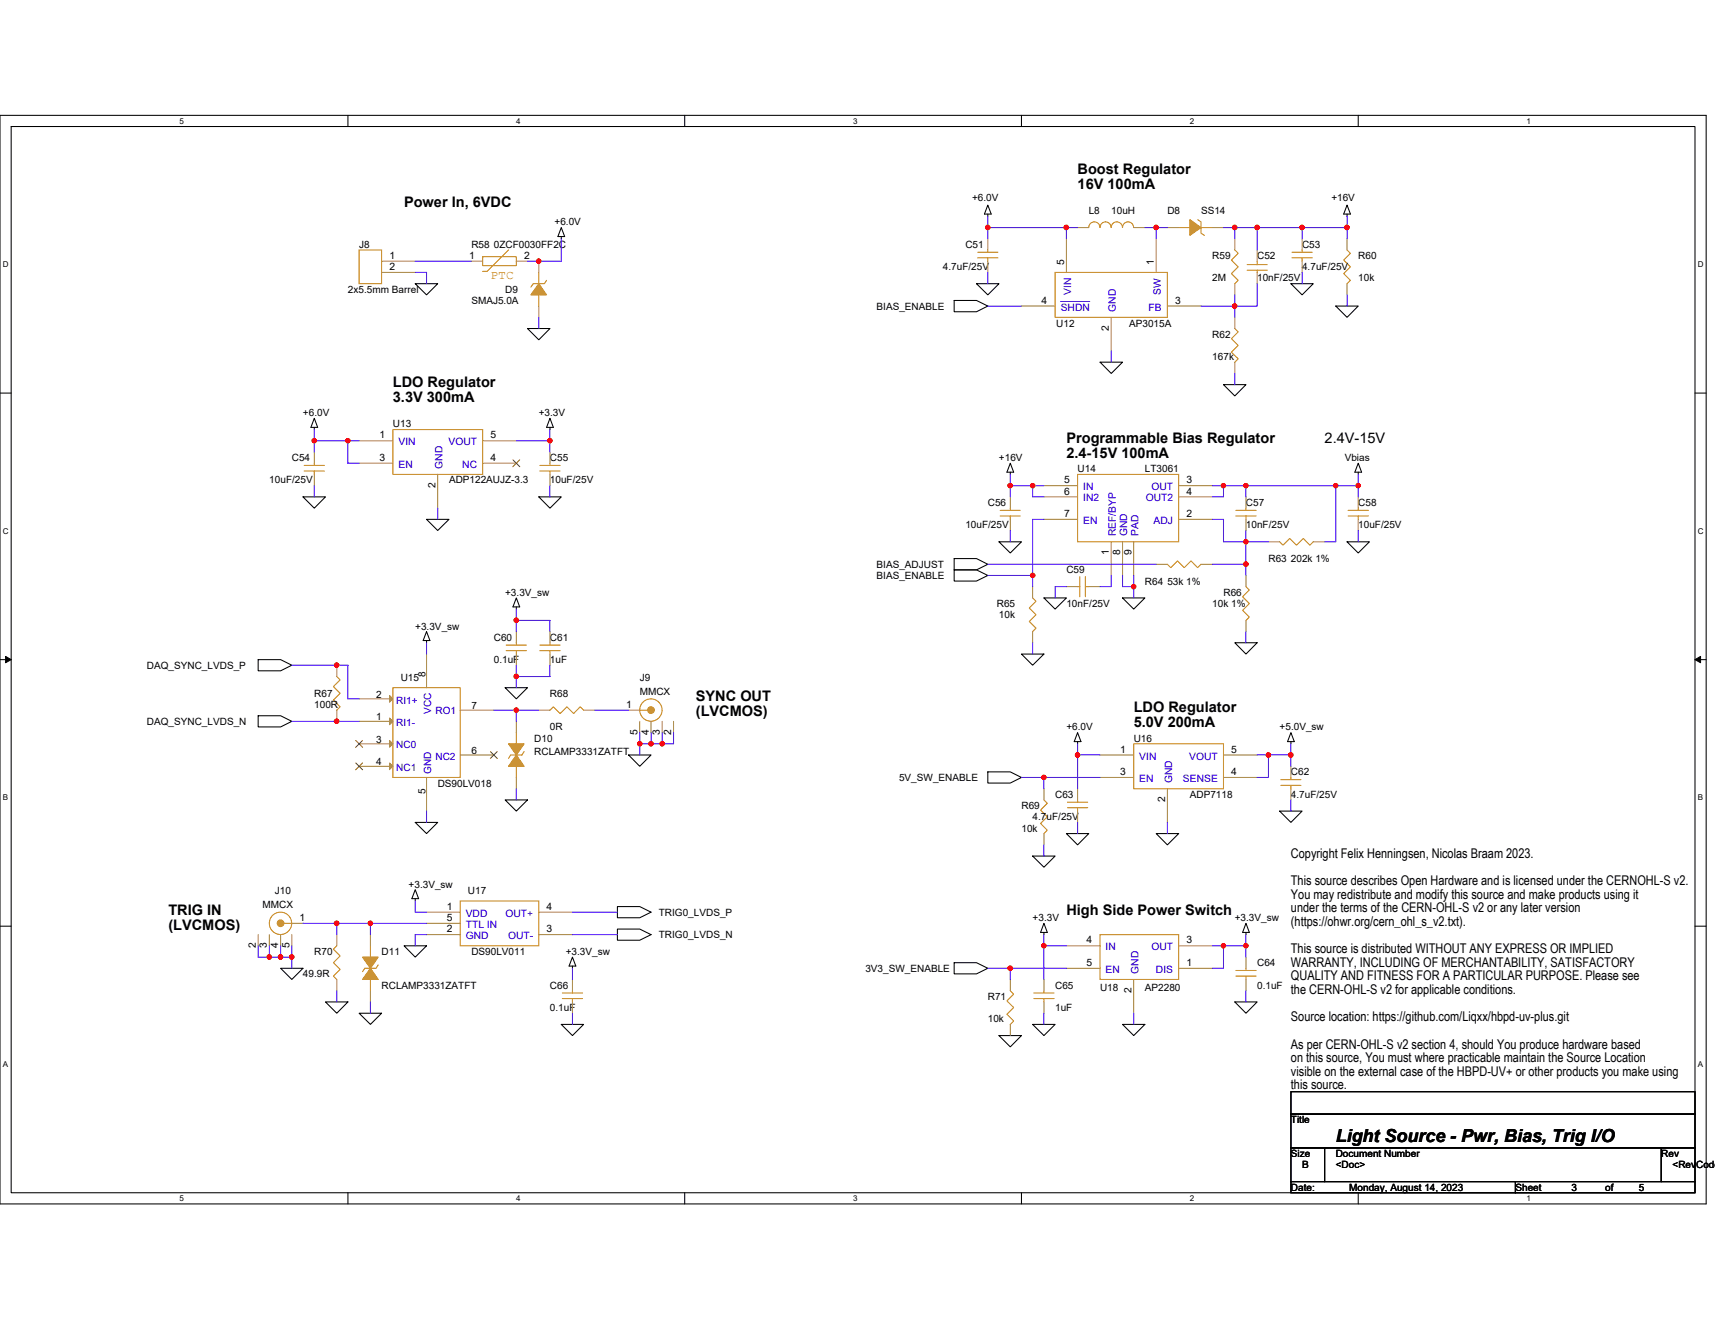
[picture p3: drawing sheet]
<svg xmlns="http://www.w3.org/2000/svg" width="279mm" height="216mm" viewBox="0 0 279 216" stroke-linecap="round" stroke-linejoin="round" font-family="sans-serif">
<path d="M0 18.8h278v177.4h-278zM1.8 20.6h274.3v173.8h-274.3z" fill="none" stroke="#000" stroke-width=".17"/>
<g fill="#fff">
<path d="M29.3 19h.7v1.4h-.7z"/>
<path d="M29.3 194.5h.7v1.5h-.7z"/>
</g>
<path d="M56.7 18.8v1.8M56.7 194.4v1.8" fill="none" stroke="#000" stroke-width=".17"/>
<g fill="#fff">
<path d="M84.1 19h.7v1.4h-.7z"/>
<path d="M84.1 194.5h.7v1.5h-.7z"/>
</g>
<path d="M111.5 18.8v1.8M111.5 194.4v1.8" fill="none" stroke="#000" stroke-width=".17"/>
<g fill="#fff">
<path d="M139 19h.7v1.4h-.7z"/>
<path d="M139 194.5h.7v1.5h-.7z"/>
</g>
<path d="M166.4 18.8v1.8M166.4 194.4v1.8" fill="none" stroke="#000" stroke-width=".17"/>
<g fill="#fff">
<path d="M193.8 19h.8v1.4h-.8z"/>
<path d="M193.8 194.5h.8v1.5h-.8z"/>
</g>
<path d="M221.3 18.8v1.8M221.3 194.4v1.8" fill="none" stroke="#000" stroke-width=".17"/>
<g fill="#fff">
<path d="M248.7 19h.7v1.4h-.7z"/>
<path d="M248.7 194.5h.7v1.5h-.7z"/>
<path d="M.5 42.3h.9v1.5h-.9z"/>
<path d="M276.6 42.3h1v1.5h-1z"/>
<path d="M.5 85.8h.9v1.4h-.9z"/>
<path d="M276.6 85.8h1v1.4h-1z"/>
</g>
<path d="M0 64.1h1.8M276.1 64.1h1.9" fill="none" stroke="#000" stroke-width=".17"/>
<g fill="#fff">
<path d="M.5 129.2h.8v1.5h-.8z"/>
<path d="M276.6 129.2h.9v1.5h-.9z"/>
</g>
<path d="M0 107.5h1.8M276.1 107.5h1.9" fill="none" stroke="#000" stroke-width=".17"/>
<path d="M.9 107l.9 .5-.9 .5zM276.1 107.5l1-.5v1z" fill="#000" stroke="#000" stroke-width=".16"/>
<g fill="#fff">
<path d="M.5 172.6h.8v1.5h-.8z"/>
<path d="M276.6 172.6h.9v1.5h-.9z"/>
</g>
<g fill="none" stroke="#000" stroke-width=".17">
<path d="M91.4 37.1l.6 1.4h-1.1zM91.4 38.5v.4M160.9 34.9v.3M160.9 33.4l.6 1.5h-1.1zM219.5 34.9v.3M219.5 33.4l.5 1.5h-1.1zM67.6 46.2h3.7l-1.8 1.8zM85.9 53.5h3.7l-1.8 1.9zM155.4 49h3.7l1.8 .9-1.8 .9h-3.7zM159.1 46.2h3.7l-1.9 1.8zM179.2 59h3.7l-1.9 1.9zM210.3 46.2h3.7l-1.9 1.8z"/>
<path d="M217.6 49.9h3.7l-1.8 1.8zM51.2 69.6v.4M51.2 68.2l.6 1.4h-1.1zM89.6 69.6v.4M89.6 68.2l.5 1.4h-1.1zM164.6 76.9v.4M164.6 75.5l.5 1.4h-1.1zM199.3 62.7h3.7l-1.8 1.8zM221.3 76.9v.4M221.3 75.5l.5 1.4h-1.1zM49.4 81h3.6l-1.8 1.8zM69.5 84.6h3.7l-1.9 1.8z"/>
<path d="M84.1 98.9v.4M84.1 97.4l.6 1.5h-1.1zM87.8 81h3.6l-1.8 1.8zM155.4 92.9h3.7l1.8 .9-1.8 .9h-3.7zM155.4 91h3.7l1.8 .9-1.8 1h-3.7zM162.8 88.3h3.6l-1.8 1.8zM170.1 97.4h3.6l-1.8 1.9zM182.9 97.4h3.6l-1.8 1.9zM219.5 88.3h3.6l-1.8 1.8zM42.1 107.5h3.6l1.8 .9-1.8 .9h-3.6zM42.1 116.6h3.6l1.8 .9-1.8 .9h-3.6zM69.5 104.4v.3"/>
<path d="M69.5 102.9l.5 1.5h-1.1zM82.3 112.1h3.6l-1.8 1.8zM166.4 106.6h3.7l-1.9 1.8zM175.6 119.4l.5 1.4h-1.1zM201.2 104.7h3.6l-1.8 1.9zM210.3 119.4l.6 1.4h-1.1zM67.6 134h3.7l-1.8 1.8zM82.3 130.3h3.6l-1.8 1.9zM102.4 123h3.7l-1.9 1.9zM160.9 125.8h3.7l1.8 .9-1.8 .9h-3.7zM168.2 139.5h3.7l-1.8 1.8zM173.7 135.8h3.7l-1.8 1.9z"/>
<path d="M175.6 120.8v.4M188.4 135.8h3.6l-1.8 1.9zM208.5 132.2h3.6l-1.8 1.8zM210.3 120.8v.4M0 150.9h1.8M45.7 157.8h3.7l-1.9 1.8zM65.8 154.1h3.7l-1.9 1.9zM67.6 145l.6 1.4h-1.1zM67.6 146.4v.4M93.3 156l.5 1.4h-1.1zM93.3 157.4v.4M100.6 147.7h3.6l1.9 .9-1.9 .9h-3.6z"/>
<path d="M100.6 151.4h3.6l1.9 .9-1.9 .9h-3.6zM155.4 156.9h3.7l1.8 .9-1.8 .9h-3.7zM170.1 151.9v.4M170.1 150.5l.5 1.4h-1.1zM203 151.9v.4M203 150.5l.5 1.4h-1.1zM276.1 150.9h1.9M53 163.3h3.7l-1.8 1.8zM58.5 165.1h3.7l-1.9 1.8zM91.4 166.9h3.7l-1.8 1.8zM162.8 168.7h3.6l-1.8 1.9zM168.2 166.9h3.7l-1.8 1.8z"/>
<path d="M182.9 166.9h3.6l-1.8 1.8zM201.2 163.3h3.6l-1.8 1.8zM210.3 177.9h65.8v3.6h-65.8zM210.3 181.5h65.8v5.5h-65.8zM210.3 187h5.5v5.5h-5.5zM210.3 192.5h36.6v1.9h-36.6zM215.8 187h54.9v5.5h-54.9zM246.9 192.5h29.2v1.9h-29.2zM270.7 187h5.4v5.5h-5.4z"/>
</g>
<g fill="none" stroke="#cc8006" stroke-width=".17">
<path d="M177.4 37.1a.91 .91 0 0 1 .9-.9 .91 .91 0 0 1 .9 .9 .91 .91 0 0 1 .9-.9 .91 .91 0 0 1 .9 .9M181 37.1a.91 .91 0 0 1 .9-.9 .91 .91 0 0 1 1 .9 .91 .91 0 0 1 .9-.9 .91 .91 0 0 1 .9 .9M192 37.1h1.8M195.1 35.8l.6 .4v1.8l.5 .4M195.7 37.1h1.8M58.5 40.7h3.7v5.5h-3.7zM78.6 41.8h5.5v1.5h-5.5zM82.8 40.7l-3.4 3.5h-.8M87.8 48v1.9M87.8 44.4v1.8M89 45.7l-.3 .5h-1.8l-.4 .6M159.3 42h3.3"/>
<path d="M159.3 41.1h3.3M160.9 40.7v.4M160.9 42v.6M171.9 44.4h18.3v7.3h-18.3zM201.2 40.7l.5 .6-1.1 1.1 1.1 1.1-1.1 1.1 1.1 1.1-.5 .5M201.2 53.5l.5 .6-1.1 1.1 1.1 1.1-1.1 1.1 1.1 1.1-.5 .5M203.2 43.1h3.3M203.2 44h3.3M204.8 44v.4M204.8 42.6v.5M210.5 42h3.3M210.5 41.1h3.3"/>
<path d="M212.1 40.7v.4M212.1 42v.6M219.5 40.7l.5 .6-1.1 1.1 1.1 1.1-1.1 1.1 1.1 1.1-.5 .5M49.6 76.8h3.3M49.6 75.8h3.3M51.2 75.5v.3M51.2 76.8v.5M64 70h14.6v7.3h-14.6zM87.9 76.8h3.3M87.9 75.8h3.3M89.6 75.5v.3M89.6 76.8v.5"/>
<path d="M175.6 77.3h16.4v11h-16.4zM162.9 84.1h3.3M162.9 83.2h3.3M164.6 82.8v.4M164.6 84.1v.5M168.2 97.4l.6 .6-1.1 1.1 1.1 1.1-1.1 1.1 1.1 1.1-.6 .5M175.6 95.6h.3M175.9 94v3.2M176.8 94v3.2M176.8 95.6h.6M190.2 91.9l.5 .6 1.1-1.1 1.1 1.1 1.1-1.1 1.1 1.1 .6-.6M201.3 84.1h3.3"/>
<path d="M201.3 83.2h3.3M203 95.6l.5 .5-1.1 1.1 1.1 1.1-1.1 1.1 1.1 1.1-.5 .6M203 82.8v.4M203 84.1v.5M208.5 88.3l.5 .5 1.1-1.1 1.1 1.1 1.1-1.1 1.1 1.1 .6-.5M219.6 84.1h3.3M219.6 83.2h3.3M221.3 82.8v.4M221.3 84.1v.5M54.9 110.2l.5 .6-1.1 1.1 1.1 1.1-1.1 1.1 1.1 1.1-.5 .5M64 112.1h11v14.6h-11zM82.5 106h3.3"/>
<path d="M82.5 105.1h3.3M84.1 104.7v.4M84.1 106v.6M84.1 119.4v1.8M87.9 106h3.3M87.9 105.1h3.3M89.6 115.7l.5-.5 1.1 1.1 1.2-1.1 1.1 1.1 1-1.1 .6 .5M89.6 104.7v.4M89.6 106v.6M104.2 115.7h1.3M84.1 124.9v1.8M85.4 122.5l-.4 .5h-1.8l-.4 .6"/>
<path d="M170.1 130.3l.5 .6-1.1 1.1 1.1 1.1-1.1 1.1 1.1 1.1-.5 .5M173.9 131.6h3.3M173.9 130.7h3.3M175.6 130.3v.4M175.6 131.6v.6M184.7 121.2h14.6v7.3h-14.6zM208.7 128h3.2M208.7 127h3.2M210.3 126.7v.3M210.3 128v.5M46.3 150.5h1.2M54.9 154.1l-.6 .6 1.1 1.1-1.1 1.1 1.1 1.1-1.1 1 .6 .6"/>
<path d="M60.3 159.6v1.8M60.3 154.1v1.9M61.6 157.2l-.3 .6h-1.9l-.3 .5M75 146.8h12.8v7.3h-12.8zM179.2 152.3h12.8v7.3h-12.8zM201.3 159h3.3M201.3 158.1h3.3M203 157.8v.3M203 159v.6M91.6 162.7h3.3M91.6 161.8h3.3M93.3 161.4v.4"/>
<path d="M93.3 162.7v.6M164.6 161.4l.5 .6-1.1 1.1 1.1 1.1-1.1 1.1 1.1 1.1-.5 .5M168.4 162.7h3.3M168.4 161.8h3.3M170.1 161.4v.4M170.1 162.7v.6"/>
<circle cx="106" cy="115.7" r="1.82"/>
<circle cx="45.7" cy="150.5" r="1.82"/>
</g>
<g fill="none" stroke="#a84" stroke-width=".17">
<path d="M160.9 38.9v1.8M173.7 38.9v5.5M175.6 37.1h1.8M184.7 37.1h1.8M188.4 38.9v5.5M190.2 37.1h1.8M197.5 37.1h1.8M201.2 38.9v1.8M212.1 38.9v1.8M219.5 38.9v1.8M62.2 42.6h5.4M62.2 44.4h5.4"/>
<path d="M76.8 42.6h1.8M84.1 42.6h1.8M87.8 49.9v1.8M87.8 42.6v1.8M160.9 42.6v1.8M166.4 49.9h5.5M181 51.7v5.5M190.2 49.9h5.5M201.2 46.2v1.8M201.2 59v1.9M201.2 51.7v1.8M204.8 44.4v1.8"/>
<path d="M204.8 40.7v1.9M212.1 42.6v1.8M219.5 46.2v1.8M51.2 73.7v1.8M51.2 77.3v1.8M58.5 71.8h5.5M58.5 75.5h5.5M71.3 77.3v5.5M78.6 75.5h5.5M78.6 71.8h5.5M89.6 73.7v1.8M89.6 77.3v1.8"/>
<path d="M170.1 79.1h5.5M192 79.1h5.5M164.6 81v1.8M164.6 84.6v1.8M168.2 95.6v1.8M170.1 84.6h5.5M170.1 81h5.5M173.7 95.6h1.9M177.4 95.6h1.8M181 88.3v5.5M182.9 88.3v5.5M184.7 88.3v5.5"/>
<path d="M188.4 91.9h1.8M192 84.6h5.5M192 81h5.5M195.7 91.9h1.8M203 93.8v1.8M203 81v1.8M203 84.6v1.8M206.7 88.3h1.8M214 88.3h1.8M221.3 81v1.8M221.3 84.6v1.8M54.9 108.4v1.8"/>
<path d="M54.9 115.7v1.8M58.5 113.9h5.5M58.5 117.5h5.5M69.5 106.6v5.5M75 115.7h5.5M84.1 102.9v1.8M84.1 106.6v1.8M84.1 117.5v1.9M87.8 115.7h1.8M89.6 102.9v1.8M89.6 106.6v1.8M95.1 115.7h1.8"/>
<path d="M102.4 115.7h1.8M104.2 117.5v1.9M106.1 117.5v1.9M107.9 117.5v1.9M109.7 117.5v1.9M168.2 102.9v1.8M203 101.1v1.8M58.5 121.2h5.5M58.5 124.9h5.5M69.5 126.7v5.5M75 123h5.5M84.1 126.7v1.8"/>
<path d="M170.1 135.8v1.9M170.1 128.5v1.8M175.6 128.5v1.8M175.6 132.2v1.8M179.2 126.7h5.5M179.2 123h5.5M190.2 128.5v5.5M199.3 126.7h5.5M199.3 123h5.5M210.3 124.9v1.8M210.3 128.5v1.8M42.1 152.3v1.8"/>
<path d="M43.9 152.3v1.8M45.7 152.3v1.8M47.5 150.5h1.9M47.5 152.3v1.8M54.9 159.6v1.8M54.9 152.3v1.8M60.3 152.3v1.8M69.5 148.6h5.5M69.5 152.3h5.5M69.5 150.5h5.5M87.8 152.3h5.5M87.8 148.6h5.5"/>
<path d="M93.3 159.6v1.8M164.6 159.6v1.8M170.1 159.6v1.8M173.7 154.1h5.5M173.7 157.8h5.5M184.7 159.6v5.5M192 157.8h5.5M192 154.1h5.5M203 156v1.8M203 159.6v1.8M60.3 161.4v1.9M93.3 163.3v1.8"/>
<path d="M164.6 166.9v1.8M170.1 163.3v1.8"/>
</g>
<g fill="#cc8006" stroke="#cc8006" stroke-width=".17">
<path d="M87.8 46.2l1.2 1.8h-2.5z" fill-rule="evenodd"/>
<path d="M193.8 35.8l1.9 1.3-1.9 1.3z" fill-rule="evenodd"/>
<path d="M84.1 123l1.3 1.9h-2.6z" fill-rule="evenodd"/>
<path d="M82.8 121.2h2.6l-1.3 1.8z" fill-rule="evenodd"/>
<path d="M60.3 157.8l1.3 1.8h-2.5z" fill-rule="evenodd"/>
<path d="M59.1 156h2.5l-1.3 1.8z" fill-rule="evenodd"/>
<circle cx="106.1" cy="115.7" r=".54"/>
<circle cx="45.7" cy="150.4" r=".54"/>
</g>
<g fill="#a84" stroke="#a84" stroke-width=".17">
<path d="M63.5 113.3l.5 .6-.5 .5z"/>
<path d="M63.5 117l.5 .5-.5 .6z"/>
<path d="M63.5 120.6l.5 .6-.5 .6z"/>
<path d="M63.5 124.3l.5 .6-.5 .5z"/>
</g>
<path d="M83.6 74.9l1.1 1.2M84.7 74.9l-1.2 1.2M58 120.6l1.1 1.2M58 124.3l1.1 1.1M59.1 120.6l-1.2 1.2M59.1 124.3l-1.2 1.1M79.9 122.5l1.1 1.1M81 122.5l-1.1 1.1" fill="none" stroke="#804000" stroke-width=".16"/>
<path d="M172.8 49.1h4.7" fill="none" stroke="#00c" stroke-width=".16"/>
<g fill="none" stroke="#4200ff" stroke-width=".17">
<path d="M91.4 38.9v3.7h-5.5M160.9 37.1v1.8M160.9 35.2v1.9M160.9 37.1h12.8M173.7 37.1h1.9M173.7 37.1v1.8M186.5 37.1h1.9v1.8M188.4 37.1h1.8M199.3 37.1h1.9M201.2 37.1v1.8M201.2 37.1h3.6v3.6M204.8 37.1h7.3v1.8"/>
<path d="M212.1 37.1h7.4M219.5 35.2v1.9M219.5 37.1v1.8M67.6 42.6h9.2M67.6 44.4h1.9v1.8M87.8 51.7v1.8M160.9 44.4v1.8M160.9 49.9h5.5M181 57.2v1.8M195.7 49.9h5.5M201.2 48v1.9M201.2 49.9v1.8"/>
<path d="M204.8 46.2v3.7h-3.6M212.1 44.4v1.8M219.5 48v1.9M51.2 71.8h5.5M51.2 70v1.8M51.2 71.8v1.9M51.2 79.1v1.9M56.7 71.8v3.7h1.8M56.7 71.8h1.8M84.1 71.8h5.5M89.6 70v1.8M89.6 71.8v1.9"/>
<path d="M89.6 79.1v1.9M164.6 77.3v1.8M164.6 79.1v1.9M164.6 79.1h3.6M168.2 79.1v1.9h1.9M168.2 79.1h1.9M197.5 79.1h1.8M199.3 79.1v1.9h-1.8M199.3 79.1h3.7M201.2 60.9v1.8M203 79.1v1.9M203 79.1h14.6"/>
<path d="M217.6 79.1v9.2h-1.8M217.6 79.1h3.7M221.3 77.3v1.8M221.3 79.1v1.9M71.3 82.8v1.8M84.1 99.3v1.8M160.9 91.9h27.5M160.9 93.8h7.3M164.6 86.4v1.9M168.2 93.8v1.8M170.1 84.6h-1.9v9.2M173.7 95.6h-1.8v1.8"/>
<path d="M181 93.8v1.8h-1.8M182.9 93.8v1.8h1.8M184.7 93.8v1.8M184.7 95.6v1.8M197.5 84.6h1.8v3.7h3.7M197.5 91.9h5.5M203 88.3v3.6M203 88.3h3.7M203 86.4v1.9M203 91.9v1.9M221.3 86.4v1.9M47.5 117.5h11"/>
<path d="M47.5 108.4h9.2v5.5h1.8M69.5 104.7v1.9M80.5 115.7h3.6M84.1 101.1h5.5v1.8M84.1 115.7v1.8M84.1 101.1v1.8M84.1 108.4v1.8M84.1 110.2v1.9M84.1 115.7h3.7M89.6 108.4v1.8h-5.5M96.9 115.7h5.5M104.2 119.4v1.8"/>
<path d="M106.1 119.4v1.8M107.9 119.4v1.8M109.7 119.4v1.8h-1.8M168.2 104.7v1.9M203 102.9v1.8M69.5 132.2v1.8M84.1 128.5v1.8M104.2 121.2v1.8M104.2 121.2h1.9M106.1 121.2h1.8M166.4 126.7h3.7M170.1 126.7v1.8"/>
<path d="M170.1 137.7v1.8M170.1 126.7h9.1M175.6 123v5.5M175.6 134v1.8M175.6 123h3.6M175.6 121.2v1.8M190.2 134v1.8M204.8 123h1.9M206.7 123h3.6M206.7 123v3.7h-1.9M210.3 121.2v1.8M210.3 123v1.9"/>
<path d="M210.3 130.3v1.9M42.1 154.1v1.9h3.6M43.9 154.1v1.9M45.7 156h1.8M45.7 154.1v1.9M47.5 156v1.8M47.5 154.1v1.9M49.4 150.5h5.5M54.9 150.5h5.4M54.9 150.5v1.8M60.3 150.5h9.2M60.3 150.5v1.8"/>
<path d="M67.6 146.8v1.8h1.9M69.5 152.3h-1.9v1.8M93.3 157.8v1.8M93.3 148.6h7.3M93.3 152.3h7.3M160.9 157.8h3.7M164.6 157.8v1.8M164.6 157.8h9.1M170.1 152.3v1.8M170.1 154.1v5.5M170.1 154.1h3.6M197.5 154.1h1.8"/>
<path d="M199.3 154.1v3.7h-1.8M199.3 154.1h3.7M203 152.3v1.8M203 154.1v1.9M54.9 161.4v1.9M60.3 163.3v1.8M93.3 165.1v1.8M170.1 165.1v1.8M184.7 165.1v1.8M203 161.4v1.9"/>
</g>
<g fill="#f00" stroke="#f00" stroke-width=".17">
<circle cx="51.2" cy="71.8" r=".35"/>
<circle cx="56.7" cy="71.8" r=".35"/>
<circle cx="89.6" cy="71.8" r=".35"/>
<circle cx="54.8" cy="150.5" r=".36"/>
<circle cx="221.3" cy="79.1" r=".35"/>
<circle cx="164.6" cy="79.1" r=".36"/>
<circle cx="168.2" cy="79.1" r=".36"/>
<circle cx="199.3" cy="79.1" r=".35"/>
<circle cx="217.6" cy="79.1" r=".35"/>
<circle cx="203" cy="79.1" r=".35"/>
<circle cx="168.2" cy="93.8" r=".36"/>
<circle cx="203" cy="88.3" r=".35"/>
<circle cx="203" cy="91.9" r=".36"/>
<circle cx="184.7" cy="95.6" r=".36"/>
<circle cx="188.3" cy="37.1" r=".36"/>
<circle cx="173.7" cy="37.1" r=".36"/>
<circle cx="201.1" cy="49.9" r=".36"/>
<circle cx="201.1" cy="37.1" r=".36"/>
<circle cx="212.1" cy="37.1" r=".36"/>
<circle cx="204.8" cy="37.1" r=".36"/>
<circle cx="160.9" cy="37.1" r=".36"/>
<circle cx="219.4" cy="37.1" r=".36"/>
<circle cx="175.5" cy="123" r=".36"/>
<circle cx="210.3" cy="123" r=".36"/>
<circle cx="206.6" cy="123" r=".36"/>
<circle cx="170.1" cy="126.7" r=".35"/>
<circle cx="170.1" cy="154.1" r=".35"/>
<circle cx="203" cy="154.1" r=".35"/>
<circle cx="199.3" cy="154.1" r=".35"/>
<circle cx="164.6" cy="157.8" r=".36"/>
<circle cx="54.8" cy="108.4" r=".36"/>
<circle cx="84.1" cy="115.7" r=".35"/>
<circle cx="54.8" cy="117.5" r=".36"/>
<circle cx="87.8" cy="42.6" r=".35"/>
<circle cx="106.1" cy="121.2" r=".35"/>
<circle cx="104.2" cy="121.2" r=".36"/>
<circle cx="107.9" cy="121.2" r=".35"/>
<circle cx="45.7" cy="155.9" r=".36"/>
<circle cx="43.9" cy="155.9" r=".36"/>
<circle cx="47.5" cy="155.9" r=".36"/>
<circle cx="60.3" cy="150.5" r=".36"/>
<circle cx="84.1" cy="101.1" r=".36"/>
<circle cx="84.1" cy="110.2" r=".36"/>
</g>
<text font-size="2.9" x="217.6" y="186.1">Light Source - Pwr, Bias, Trig I/O</text>
<g font-size="2.4">
<text x="175.6" y="28.3">Boost Regulator</text>
<text x="65.8" y="33.8">Power In, 6VDC</text>
<text x="175.6" y="30.8">16V 100mA</text>
<text x="64" y="63.1">LDO Regulator</text>
<text x="64" y="65.5">3.3V 300mA</text>
<text x="173.7" y="72.2">Programmable Bias Regulator</text>
<text x="173.7" y="74.7">2.4-15V 100mA</text>
<text x="215.8" y="72.1">2.4V-15V</text>
<text x="113.4" y="114.3">SYNC OUT</text>
<text x="113.4" y="116.7">(LVCMOS)</text>
<text x="184.7" y="116.1">LDO Regulator</text>
<text x="184.7" y="118.5">5.0V 200mA</text>
<text x="27.4" y="149">TRIG IN</text>
<text x="173.7" y="149">High Side Power Switch</text>
<text x="27.4" y="151.5">(LVCMOS)</text>
</g>
<g font-size="2.2">
<text x="210.3" y="139.7">Copyright Felix Henningsen, Nicolas Braam 2023.</text>
<text x="210.3" y="144.2">This source describes Open Hardware and is licensed under the CERNOHL-S v2.</text>
<text x="210.3" y="146.4">You may redistribute and modify this source and make products using it</text>
<text x="210.3" y="148.6">under the terms of the CERN-OHL-S v2 or any later version</text>
<text x="210.3" y="150.9">(https://ohwr.org/cern_ohl_s_v2.txt).</text>
<text x="210.3" y="155.3">This source is distributed WITHOUT ANY EXPRESS OR IMPLIED</text>
<text x="210.3" y="157.5">WARRANTY, INCLUDING OF MERCHANTABILITY, SATISFACTORY</text>
<text x="210.3" y="159.7">QUALITY AND FITNESS FOR A PARTICULAR PURPOSE. Please see</text>
<text x="210.3" y="162">the CERN-OHL-S v2 for applicable conditions.</text>
<text x="210.3" y="166.4">Source location: https://github.com/Liqxx/hbpd-uv-plus.git</text>
<text x="210.3" y="170.9">As per CERN-OHL-S v2 section 4, should You produce hardware based</text>
<text x="210.3" y="173.1">on this source, You must where practicable maintain the Source Location</text>
<text x="210.3" y="175.3">visible on the external case of the HBPD-UV+ or other products you make using</text>
<text x="210.3" y="177.5">this source.</text>
</g>
<text font-size="2" fill="#cc8006" x="79.9" y="45.4">PTC</text>
<g font-size="1.7">
<text x="63.4" y="42.2">1</text>
<text x="63.4" y="44">2</text>
<text x="76.4" y="42.2">1</text>
<text x="85.4" y="42.2">2</text>
<text x="173.4" y="43.1" transform="rotate(-90 173.4 43.1)">5</text>
<text x="188" y="43.1" transform="rotate(-90 188 43.1)">1</text>
<text x="169.7" y="49.5">4</text>
<text x="180.7" y="53.9" transform="rotate(-90 180.7 53.9)">2</text>
<text x="191.5" y="49.5">3</text>
<text x="61.8" y="71.4">1</text>
<text x="79.9" y="71.4">5</text>
<text x="61.8" y="75.1">3</text>
<text x="79.9" y="75.1">4</text>
<text x="70.9" y="79.5" transform="rotate(-90 70.9 79.5)">2</text>
<text x="173.4" y="78.8">5</text>
<text x="173.4" y="80.6">6</text>
<text x="193.3" y="80.6">4</text>
<text x="193.3" y="78.8">3</text>
<text x="173.4" y="84.2">7</text>
<text x="193.3" y="84.2">2</text>
<text x="180.7" y="90.5" transform="rotate(-90 180.7 90.5)">1</text>
<text x="182.5" y="90.5" transform="rotate(-90 182.5 90.5)">8</text>
<text x="184.3" y="90.5" transform="rotate(-90 184.3 90.5)">9</text>
<text x="102" y="115.3">1</text>
<text x="103.8" y="119.7" transform="rotate(-90 103.8 119.7)">5</text>
<text x="105.7" y="119.7" transform="rotate(-90 105.7 119.7)">4</text>
<text x="107.5" y="119.7" transform="rotate(-90 107.5 119.7)">3</text>
<text x="109.3" y="119.7" transform="rotate(-90 109.3 119.7)">2</text>
<text x="182.5" y="122.6">1</text>
<text x="200.6" y="122.6">5</text>
<text x="182.5" y="126.3">3</text>
<text x="189.8" y="130.7" transform="rotate(-90 189.8 130.7)">2</text>
<text x="200.6" y="126.3">4</text>
<text x="72.8" y="148.3">1</text>
<text x="89" y="148.3">4</text>
<text x="41.7" y="154.5" transform="rotate(-90 41.7 154.5)">2</text>
<text x="43.5" y="154.5" transform="rotate(-90 43.5 154.5)">3</text>
<text x="45.3" y="154.5" transform="rotate(-90 45.3 154.5)">4</text>
<text x="47.2" y="154.5" transform="rotate(-90 47.2 154.5)">5</text>
<text x="48.8" y="150.1">1</text>
<text x="72.8" y="151.9">2</text>
<text x="72.8" y="150.1">5</text>
<text x="89" y="151.9">3</text>
<text x="177" y="153.7">4</text>
<text x="193.3" y="153.7">3</text>
<text x="177" y="157.4">5</text>
<text x="184.3" y="161.8" transform="rotate(-90 184.3 161.8)">2</text>
<text x="193.3" y="157.4">1</text>
</g>
<g font-size="1.7" fill="#00c">
<text x="172.8" y="50.6">SHDN</text>
<text x="174.5" y="48.1" transform="rotate(-90 174.5 48.1)">VIN</text>
<text x="181.8" y="50.8" transform="rotate(-90 181.8 50.8)">GND</text>
<text x="187.1" y="50.6">FB</text>
<text x="189.1" y="48" transform="rotate(-90 189.1 48)">SW</text>
<text x="64.9" y="72.6">VIN</text>
<text x="64.9" y="76.2">EN</text>
<text x="72.1" y="76.4" transform="rotate(-90 72.1 76.4)">GND</text>
<text x="73.1" y="72.6">VOUT</text>
<text x="75.3" y="76.2">NC</text>
<text x="176.5" y="79.9">IN</text>
<text x="176.5" y="81.7">IN2</text>
<text x="186.6" y="81.7">OUT2</text>
<text x="187.6" y="79.9">OUT</text>
<text x="176.5" y="85.4">EN</text>
<text x="181.8" y="87.4" transform="rotate(-90 181.8 87.4)">REF/BYP</text>
<text x="183.6" y="87.4" transform="rotate(-90 183.6 87.4)">GND</text>
<text x="185.5" y="87.4" transform="rotate(-90 185.5 87.4)">PAD</text>
<text x="187.9" y="85.4">ADJ</text>
<text x="185.6" y="123.8">VIN</text>
<text x="193.8" y="123.8">VOUT</text>
<text x="185.6" y="127.4">EN</text>
<text x="190.9" y="127.6" transform="rotate(-90 190.9 127.6)">GND</text>
<text x="192.7" y="127.4">SENSE</text>
<text x="75.9" y="149.4">VDD</text>
<text x="82.4" y="149.4">OUT+</text>
<text x="75.9" y="153">GND</text>
<text x="75.9" y="151.2">TTL IN</text>
<text x="82.8" y="153">OUT-</text>
<text x="180.1" y="154.9">IN</text>
<text x="187.6" y="154.9">OUT</text>
<text x="180.1" y="158.5">EN</text>
<text x="185.5" y="158.7" transform="rotate(-90 185.5 158.7)">GND</text>
<text x="188.3" y="158.5">DIS</text>
</g>
<g font-size="1.6">
<text x="158.4" y="32.7">+6.0V</text>
<text x="177.4" y="34.9">L8</text>
<text x="181" y="34.9">10uH</text>
<text x="190.2" y="34.9">D8</text>
<text x="195.7" y="34.9">SS14</text>
<text x="216.9" y="32.7">+16V</text>
<text x="58.5" y="40.4">J8</text>
<text x="76.8" y="40.4">R58 0ZCF0030FF2C</text>
<text x="90.3" y="36.7">+6.0V</text>
<text x="157.3" y="40.4">C51</text>
<text x="212.1" y="40.4">C53</text>
<text x="56.7" y="47.7">2x5.5mm Barrel</text>
<text x="82.3" y="47.7">D9</text>
<text x="153.6" y="44">4.7uF/25V</text>
<text x="197.5" y="42.2">R59</text>
<text x="197.5" y="45.9">2M</text>
<text x="204.8" y="42.2">C52</text>
<text x="204.8" y="45.9">10nF/25V</text>
<text x="212.1" y="44">4.7uF/25V</text>
<text x="221.3" y="42.2">R60</text>
<text x="221.3" y="45.9">10k</text>
<text x="76.8" y="49.5">SMAJ5.0A</text>
<text x="142.8" y="50.4">BIAS_ENABLE</text>
<text x="172.1" y="53.4">U12</text>
<text x="184" y="53.4">AP3015A</text>
<text x="197.5" y="55">R62</text>
<text x="197.5" y="58.7">167k</text>
<text x="49.4" y="67.8">+6.0V</text>
<text x="64" y="69.6">U13</text>
<text x="87.8" y="67.8">+3.3V</text>
<text x="47.5" y="75.1">C54</text>
<text x="89.6" y="75.1">C55</text>
<text x="162.8" y="75.1">+16V</text>
<text x="175.6" y="77">U14</text>
<text x="186.5" y="77">LT3061</text>
<text x="219.1" y="75.1">Vbias</text>
<text x="43.9" y="78.8">10uF/25V</text>
<text x="73.2" y="78.8">ADP122AUJZ-3.3</text>
<text x="89.6" y="78.8">10uF/25V</text>
<text x="160.9" y="82.4">C56</text>
<text x="203" y="82.4">C57</text>
<text x="221.3" y="82.4">C58</text>
<text x="157.3" y="86.1">10uF/25V</text>
<text x="203" y="86.1">10nF/25V</text>
<text x="221.3" y="86.1">10uF/25V</text>
<text x="142.8" y="94.3">BIAS_ENABLE</text>
<text x="142.8" y="92.5">BIAS_ADJUST</text>
<text x="173.7" y="93.4">C59</text>
<text x="186.5" y="95.2">R64 53k 1%</text>
<text x="206.7" y="91.6">R63 202k 1%</text>
<text x="82.3" y="97.1">+3.3V_sw</text>
<text x="162.4" y="98.9">R65</text>
<text x="162.8" y="100.7">10k</text>
<text x="173.7" y="98.9">10nF/25V</text>
<text x="197.5" y="98.9">10k 1%</text>
<text x="199.3" y="97.1">R66</text>
<text x="67.6" y="102.6">+3.3V_sw</text>
<text x="80.5" y="104.4">C60</text>
<text x="89.6" y="104.4">C61</text>
<text x="23.9" y="109">DAQ_SYNC_LVDS_P</text>
<text x="51.2" y="113.5">R67</text>
<text x="61.3" y="113.7">2</text>
<text x="65.3" y="111">U15</text>
<text x="69.3" y="110.2" transform="rotate(-90 69.3 110.2)">8</text>
<text x="80.5" y="108.1">0.1uF</text>
<text x="89.6" y="113.5">R68</text>
<text x="89.6" y="108.1">1uF</text>
<text x="104.2" y="111">J9</text>
<text x="104.2" y="113.2">MMCX</text>
<text x="23.9" y="118.1">DAQ_SYNC_LVDS_N</text>
<text x="51.2" y="115.4">100R</text>
<text x="61.3" y="117.4">1</text>
<text x="76.8" y="115.5">7</text>
<text x="89.6" y="119">0R</text>
<text x="173.7" y="119">+6.0V</text>
<text x="208.5" y="119">+5.0V_sw</text>
<text x="61.3" y="121">3</text>
<text x="61.3" y="124.7">4</text>
<text x="76.8" y="122.9">6</text>
<text x="87" y="120.9">D10</text>
<text x="87" y="123">RCLAMP3331ZATFT</text>
<text x="184.7" y="120.9">U16</text>
<text x="69.3" y="129.4" transform="rotate(-90 69.3 129.4)">5</text>
<text x="71.3" y="128.2">DS90LV018</text>
<text x="146.5" y="127.3">5V_SW_ENABLE</text>
<text x="166.4" y="131.8">R69</text>
<text x="171.9" y="130">C63</text>
<text x="193.8" y="130">ADP7118</text>
<text x="210.3" y="126.3">C62</text>
<text x="210.3" y="130">4.7uF/25V</text>
<text x="166.4" y="135.5">10k</text>
<text x="168.2" y="133.6">4.7uF/25V</text>
<text x="42.8" y="147.9">MMCX</text>
<text x="44.8" y="145.7">J10</text>
<text x="66.6" y="144.6">+3.3V_sw</text>
<text x="76.2" y="145.7">U17</text>
<text x="107.3" y="149.2">TRIG0_LVDS_P</text>
<text x="51.2" y="155.6">R70</text>
<text x="62.2" y="155.6">D11</text>
<text x="76.8" y="155.6">DS90LV011</text>
<text x="92.2" y="155.6">+3.3V_sw</text>
<text x="107.3" y="152.9">TRIG0_LVDS_N</text>
<text x="168.2" y="150.1">+3.3V</text>
<text x="201.2" y="150.1">+3.3V_sw</text>
<text x="49.4" y="159.3">49.9R</text>
<text x="62.2" y="161.1">RCLAMP3331ZATFT</text>
<text x="89.6" y="161.1">C66</text>
<text x="141" y="158.3">3V3_SW_ENABLE</text>
<text x="171.9" y="161.1">C65</text>
<text x="179.2" y="161.5">U18</text>
<text x="186.5" y="161.5">AP2280</text>
<text x="204.8" y="157.4">C64</text>
<text x="204.8" y="161.1">0.1uF</text>
<text x="89.6" y="164.7">0.1uF</text>
<text x="160.9" y="162.9">R71</text>
<text x="160.9" y="166.6">10k</text>
<text x="171.9" y="164.7">1uF</text>
<text x="210.3" y="183">Title</text>
<text x="210.3" y="188.5">Size</text>
<text x="212.1" y="190.4">B</text>
<text x="217.6" y="188.5">Document Number</text>
<text x="217.6" y="190.4">&lt;Doc&gt;</text>
<text x="270.7" y="188.5">Rev</text>
<text x="272.5" y="190.4">&lt;RevCode</text>
<text x="210.3" y="194">Date:</text>
<text x="219.8" y="194">Monday, August 14, 2023</text>
<text x="246.9" y="194">Sheet</text>
<text x="256" y="194">3</text>
<text x="261.5" y="194">of</text>
<text x="267" y="194">5</text>
</g>
<g font-size="1.6" fill="#00c">
<text x="64.6" y="114.6">RI1+</text>
<text x="64.6" y="118.3">RI1-</text>
<text x="70.3" y="116.3" transform="rotate(-90 70.3 116.3)">VCC</text>
<text x="71" y="116.3">RO1</text>
<text x="64.6" y="121.9">NC0</text>
<text x="64.6" y="125.6">NC1</text>
<text x="71" y="123.8">NC2</text>
<text x="70.3" y="126.1" transform="rotate(-90 70.3 126.1)">GND</text>
</g>
<g font-size="1.3">
<text x="29.3" y="20.2">5</text>
<text x="84.1" y="20.2">4</text>
<text x="139" y="20.2">3</text>
<text x="193.8" y="20.2">2</text>
<text x="248.7" y="20.2">1</text>
<text x=".5" y="43.5">D</text>
<text x="276.6" y="43.5">D</text>
<text x=".5" y="87">C</text>
<text x="276.6" y="87">C</text>
<text x=".5" y="130.4">B</text>
<text x="276.6" y="130.4">B</text>
<text x=".5" y="173.8">A</text>
<text x="276.6" y="173.8">A</text>
<text x="29.3" y="195.7">5</text>
<text x="84.1" y="195.7">4</text>
<text x="139" y="195.7">3</text>
<text x="193.8" y="195.7">2</text>
<text x="248.7" y="195.7">1</text>
</g>
</svg>
